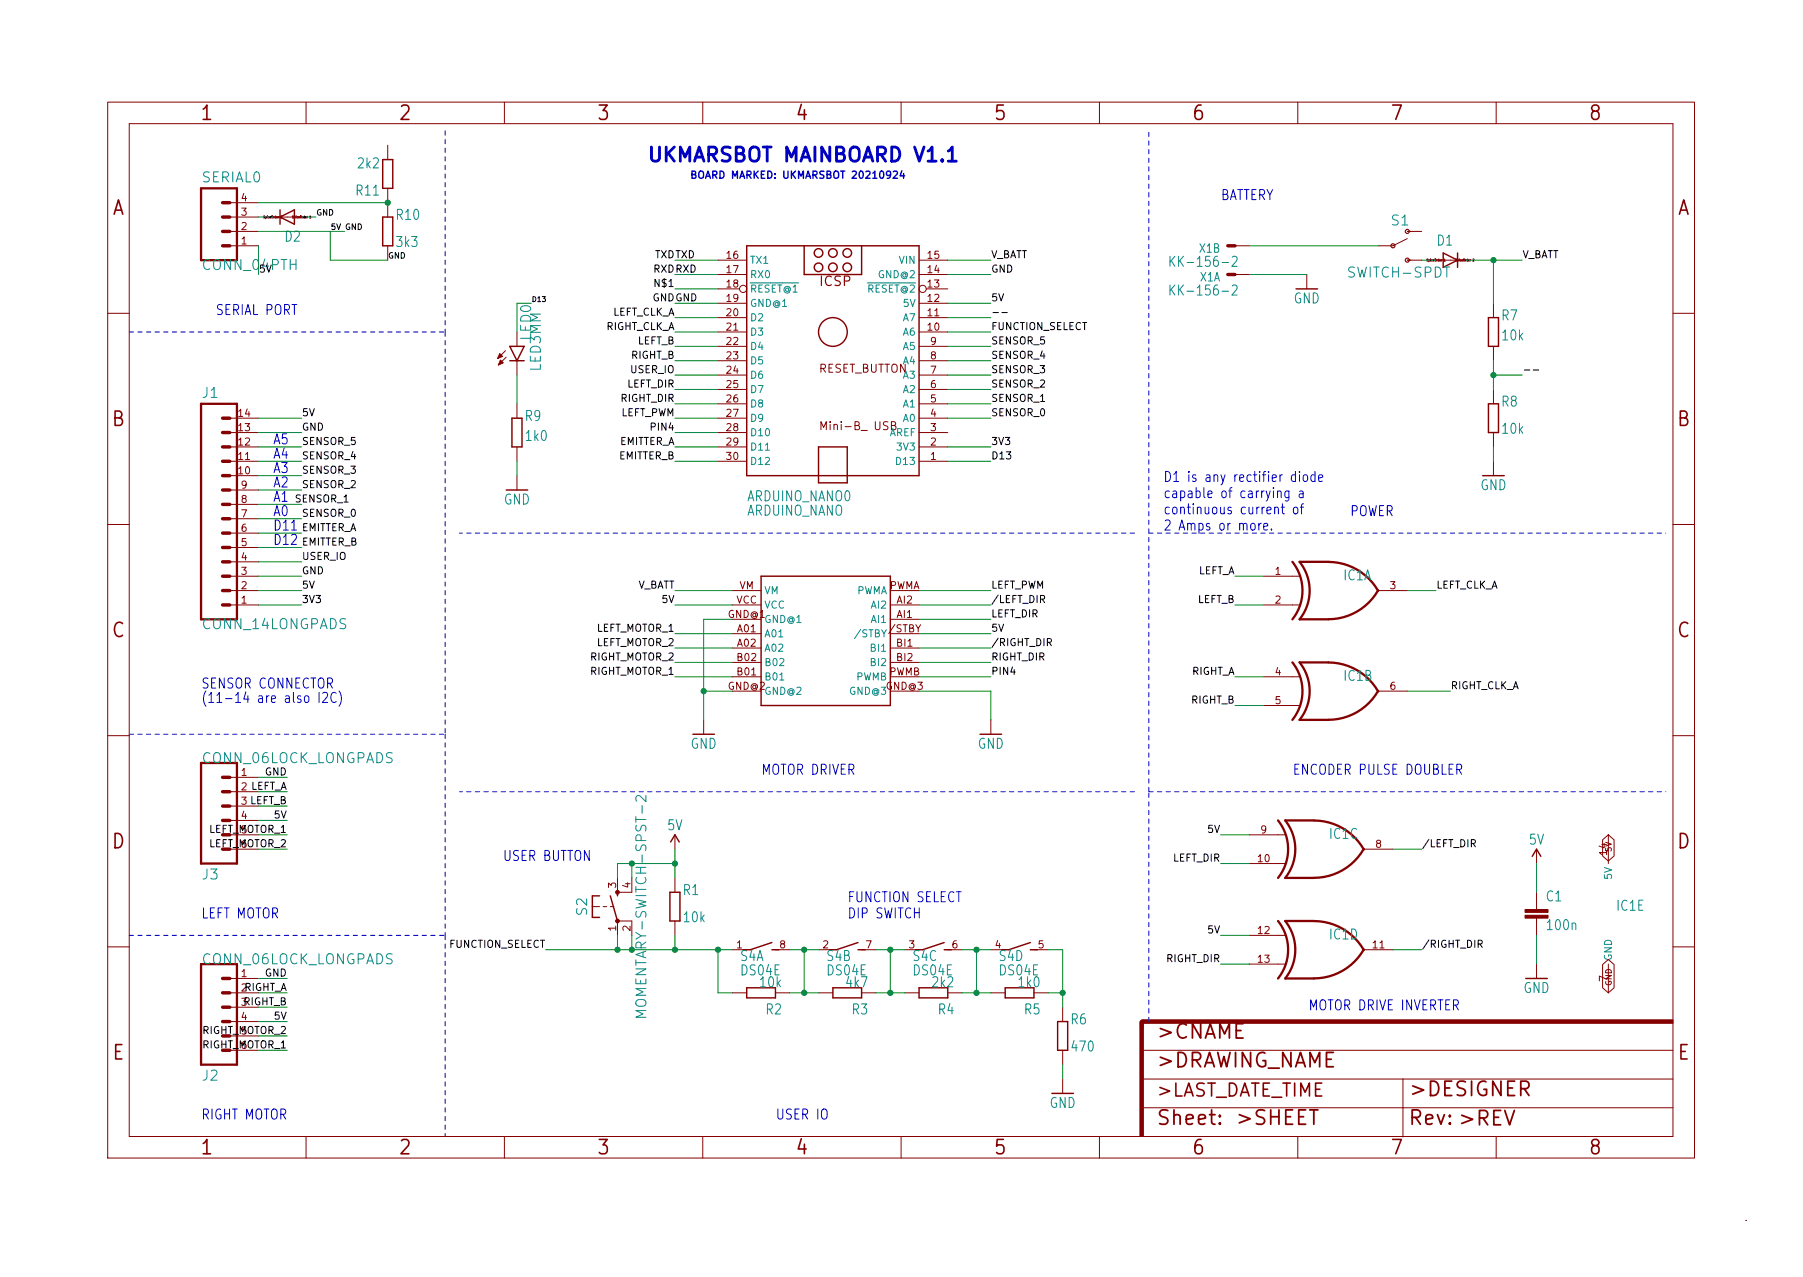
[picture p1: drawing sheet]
<svg xmlns="http://www.w3.org/2000/svg" width="319mm" height="226mm" viewBox="0 0 319 226" stroke-linecap="round" stroke-linejoin="round" font-family="sans-serif">
<g fill="none" stroke="#840000" stroke-width=".18">
<path d="M19 18.1h280.7v186.6h-280.7zM54.1 18.1v3.8M89.2 18.1v3.8M124.3 18.1v3.8M159.4 18.1v3.8M194.5 18.1v3.8M229.6 18.1v3.8M264.6 18.1v3.8M22.9 21.9h273v179h-273zM40.6 38.4h5.1M40.6 35.8h5.1M48.3 38.4h5"/>
<path d="M49.7 38.2l.2 .1-.2 .3h.2M54.8 38.3l.1-.1v.4M54.8 38.6h.2M68.6 25.7v2.5M68.6 33.3v5.1M19 55.4h3.9M40.6 43.5h5.1M40.6 40.9h5.1M68.6 43.5v2.5M91.4 58.7v2.5M127 46h5.1M127 48.5h5.1"/>
<path d="M127 58.7h5.1M127 56.2h5.1M127 53.6h5.1M127 51.1h3.8M162.6 46h5M162.6 48.5h5M162.6 58.7h5M162.6 56.2h5M162.6 53.6h5M163.8 51.1h3.8M218.4 43.5h2.6M218.4 48.5h2.6"/>
<path d="M231.1 48.5v2.6M248.9 46h2.6M248.9 42.2l-2.5 1.3h-2.6M248.9 40.9h2.6M254 46h5.1M255.4 45.9l.1-.1v.4M255.4 46.2h.2M260.5 45.8l.2 .1-.2 .3h.2M264.2 53.6v2.6M295.9 55.4h3.8M40.6 79h5.1M40.6 73.9h5.1"/>
<path d="M40.6 76.5h5.1M89.4 62l-1.4 1.4M89.5 63.1l-1.4 1.4M91.4 63.8v2.5M91.4 71.4v2.5M91.4 79v2.6M127 79h5.1M127 61.2h5.1M127 63.8h5.1M127 66.3h5.1M127 68.9h5.1M127 71.4h5.1"/>
<path d="M127 73.9h5.1M127 76.5h5.1M145.2 76v-1.4l.5 1 .5-1v1.4M157.7 75.2h.4l.2-.1 .1-.3-.1-.2h-.6v1.4h.5l.3-.3a.37 .37 0 0 0-.4-.5M162.6 79h5M162.6 61.2h5M162.6 63.8h5M162.6 66.3h5M162.6 68.9h5M162.6 71.4h5M162.6 73.9h5M162.6 76.5h5"/>
<path d="M264.2 61.2v2.6M264.2 68.9v2.5M264.2 76.5v2.5M19 92.7h3.9M40.6 81.6h5.1M40.6 84.1h5.1M40.6 99.3h5.1M40.6 96.8h5.1M40.6 94.3h5.1M40.6 91.7h5.1M40.6 89.2h5.1M40.6 86.6h5.1"/>
<path d="M91.4 84.1v2.5M127 81.6h5.1M162.6 81.6h5M264.2 81.6v2.5M295.9 92.7h3.8M40.6 107h5.1M40.6 104.4h5.1M40.6 101.9h5.1M129.5 112h5.1M129.5 114.6h5.1M129.5 109.5h5.1M129.5 107h5.1"/>
<path d="M129.5 119.7h5.1M129.5 117.1h5.1M129.5 104.4h5.1M157.5 112h5.1M157.5 114.6h5.1M157.5 109.5h5.1M157.5 107h5.1M157.5 119.7h5.1M157.5 117.1h5.1M157.5 104.4h5.1M223.5 107h6.4M223.5 119.7h6.4"/>
<path d="M223.5 101.9h6.4M243.8 104.4h5.1M19 130.1h3.9M40.6 137.4h5.1M40.6 140h5.1M124.5 127.3v2.5M129.5 122.2h5.1M157.5 122.2h5.1M175.3 127.3v2.5M223.5 124.7h6.4M243.8 122.2h5.1M295.9 130.1h3.8"/>
<path d="M40.6 147.6h5.1M40.6 150.1h5.1M40.6 142.5h5.1M40.6 145.1h5.1M109.2 155.2v2.6h2.6M119.4 147.6v2.5M119.4 155.2v2.6M221 152.7h6.3M221 147.6h6.3M241.3 150.1h5.1M271.8 150.1v2.6M271.8 157.8v3"/>
<path d="M283.5 148.5l1-.9 1 .9v2.8l-1 .9-1-.9zM284.5 147.6v5.1M19 167.4h3.9M40.6 175.5h5.1M40.6 173h5.1M40.6 178.1h5.1M104.8 160.3h1.2M106.7 160.3h.6M107.9 160.3h.7M111.8 162.8h-2.6v2.6M119.4 162.8v2.6M129.5 167.9h2.6"/>
<path d="M129.5 175.5h2.6M137.2 167.9h2.5M137.2 175.5h2.5M144.8 167.9h2.5M144.8 175.5h2.5M152.4 167.9h2.5M152.4 175.5h2.5M160 167.9h2.6M160 175.5h2.6M167.6 167.9h2.6M167.6 175.5h2.6M175.3 167.9h2.5"/>
<path d="M175.3 175.5h2.5M182.9 167.9h2.5M182.9 175.5h2.5M188 178.1v2.5M221 170.5h6.3M221 165.4h6.3M241.3 167.9h5.1M271.8 162.3v3.1M271.8 170.5v2.5M283.5 170.5l1-.9 1 .9v4.1l-1 .9-1-.9zM284.5 170.5v5M295.9 167.4h3.8"/>
<path d="M40.6 180.6h5.1M40.6 183.2h5.1M40.6 185.7h5.1M188 185.7v2.5M188 190.8v2.5M201.9 185.7h94M201.9 190.8h94M201.9 195.9h94M248.2 190.8v10.2M54.1 200.9v3.8M89.2 200.9v3.8M124.3 200.9v3.8"/>
<path d="M159.4 200.9v3.8M194.5 200.9v3.8M229.6 200.9v3.8M264.6 200.9v3.8M308.8 215.8h.1"/>
<circle cx="131.4" cy="51.1" r=".63"/>
<circle cx="163.2" cy="51.1" r=".63"/>
</g>
<g fill="none" stroke="#840000" stroke-width=".25">
<path d="M49.5 38.4l2.6-1.3v2.5zM49.5 37.1v2.5M67.7 28.2h1.8v5.1h-1.8zM67.7 38.4h1.8v5.1h-1.8zM132.1 43.5h30.5v40.6h-30.5zM142.2 43.5v5h10.2v-5M255.3 44.7l2.5 1.3-2.5 1.3zM257.8 44.7v2.6M263.3 56.2h1.7v5h-1.7zM90.2 61.2h2.5l-1.3 2.6zM90.2 63.8h2.5M90.6 73.9h1.7v5.1h-1.7z"/>
<path d="M144.8 79h5.1v6.4h-5.1zM263.3 71.4h1.7v5.1h-1.7zM134.6 101.9h22.9v22.8h-22.9zM106 158.4h-1.2v3.8h1.2M107.9 158.4l1.3 4.4M109.2 157.8v.6M118.5 157.8h1.8v5h-1.8zM118.6 148.9l.8-1.3 .7 1.3M271 151.4l.8-1.3 .7 1.3M132.1 174.6h5.1v1.8h-5.1zM136.5 167.9h1.3M136.5 166.6l-3.8 1.3"/>
<path d="M147.3 174.6h5.1v1.8h-5.1zM151.8 166.6l-3.8 1.3M151.8 167.9h1.2M162.6 174.6h5v1.8h-5zM167 167.9h1.3M167 166.6l-3.8 1.3M177.8 174.6h5.1v1.8h-5.1zM182.2 167.9h1.3M182.2 166.6l-3.8 1.3M187.1 180.6h1.7v5.1h-1.7z"/>
<circle cx="144.8" cy="44.7" r=".76"/>
<circle cx="144.8" cy="47.3" r=".76"/>
<circle cx="147.3" cy="58.7" r="2.54"/>
<circle cx="147.3" cy="44.7" r=".76"/>
<circle cx="147.3" cy="47.3" r=".76"/>
<circle cx="149.9" cy="47.3" r=".76"/>
<circle cx="149.9" cy="44.7" r=".76"/>
</g>
<g fill="none" stroke="#840000" stroke-width=".41">
<path d="M35.6 33.3h6.3v12.7h-6.3zM35.6 71.4h6.3v38.1h-6.3zM228.6 99.3a8.1 8.1 0 0 1 0 10.2M234.9 99.3h-5a8.1 8.1 0 0 1 0 10.2h5M235 99.3a10.1 10.1 0 0 1 8.8 5.2M228.6 117.1a8.1 8.1 0 0 1 0 10.2M229.9 117.1a8.1 8.1 0 0 1 0 10.2h5M229.9 117.1h5M235 117.1a10.1 10.1 0 0 1 8.8 5.1M243.8 104.4a10.1 10.1 0 0 1-8.8 5.1M35.6 134.9h6.3v17.8h-6.3zM243.8 122.1a10.1 10.1 0 0 1-8.8 5.2"/>
<path d="M226.1 145.1a8.1 8.1 0 0 1 0 10.1M232.4 145.1h-5.1a8.1 8.1 0 0 1 0 10.1h5.1a10.2 10.2 0 0 0 8.8-5.1M232.4 145.1a10.1 10.1 0 0 1 8.8 5.1M35.6 170.5h6.3v17.7h-6.3zM226.1 162.8a8.1 8.1 0 0 1 0 10.2M232.4 162.8h-5.1a8.1 8.1 0 0 1 0 10.2h5.1a10.2 10.2 0 0 0 8.8-5.1M232.4 162.8a10.1 10.1 0 0 1 8.8 5.2"/>
</g>
<g fill="#840000" stroke="#840000" stroke-width=".18">
<path d="M269.7 161.8h4.1v.5h-4.1z"/>
<path d="M269.7 160.8h4.1v.5h-4.1z"/>
<path d="M88.4 62.5l.5 .5-.9 .4z"/>
<path d="M88.5 63.6l.5 .6-.9 .3z"/>
<path d="M201.6 180.6h.6v20.3h-.6z"/>
<path d="M201.9 180.3h94v.6h-94z"/>
<circle cx="109.2" cy="162.8" r=".33"/>
<circle cx="109.2" cy="157.8" r=".33"/>
</g>
<path d="M206.9 45.3v1.8M206.9 50.4v1.8M207.2 46.1l.6 1M207.2 51.2l.6 1M207.8 45.3l-.9 1M207.8 50.4l-.9 1M218 45.5l.2-.2h.3l.2 .2 .1 .3-.1 .3-.8 1h.9M218 50.6l.2-.2h.3l.2 .2 .1 .3-.1 .3-.8 1h.9M135.4 79.6h.7M137.9 120.2h.8M114.2 140.7v1.1l-1-1.1a.48 .48 0 0 0-.7 .3v.4l.1 .3M114.2 178.7h-1.7l1.2 .6-1.2 .6h1.7" fill="none" stroke="#008484" stroke-width=".18"/>
<g fill="none" stroke="#840000" stroke-width=".61">
<path d="M39.4 38.4h1.2M39.4 35.8h1.2M39.4 43.5h1.2M39.4 40.9h1.2M217.2 43.5h1.2M217.2 48.5h1.2M39.4 79h1.2M39.4 76.5h1.2M39.4 73.9h1.2M39.4 99.3h1.2M39.4 96.8h1.2M39.4 94.3h1.2"/>
<path d="M39.4 91.7h1.2M39.4 89.2h1.2M39.4 86.6h1.2M39.4 84.1h1.2M39.4 81.6h1.2M39.4 107h1.2M39.4 104.4h1.2M39.4 101.9h1.2M39.4 137.4h1.2M39.4 140h1.2M39.4 142.5h1.2M39.4 145.1h1.2"/>
<path d="M39.4 173h1.2M39.4 175.5h1.2M39.4 178.1h1.2M39.4 180.6h1.2M203.2 180.6h-1.3v1.3"/>
</g>
<g fill="none" stroke="#840000" stroke-width=".2">
<circle cx="246.4" cy="43.5" r=".36"/>
<circle cx="248.9" cy="46" r=".36"/>
<circle cx="248.9" cy="40.9" r=".36"/>
</g>
<path d="M175.6 55.3h1M177.2 55.3h1M269.6 65.4h1M271.2 65.4h1M184 105.9h.6l.2-.2-.1-.3-.7-.1v1.2M184.3 105.9l.5 .6M185.3 113.6l.6-.1 .1-.2-.1-.3-.6-.1v1.3M185.6 113.6l.4 .6M260.2 149.1h.7l.1-.2-.1-.3-.7-.1v1.2M260.5 149.1l.5 .6M261.5 166.9l.6-.1 .1-.1-.1-.3-.6-.2v1.3M261.8 166.9l.4 .6" fill="none" stroke="#000" stroke-width=".18"/>
<path d="M167.7 26.7l.7-.7v2.5M167.7 28.5h1.4" fill="none" stroke="#0000c2" stroke-width=".5"/>
<path d="M158 30.4l.5-.1 .2 .3-.8 .9h.8M159.5 30.2l-.3 .9h.8M159.8 30.7v.8" fill="none" stroke="#0000c2" stroke-width=".25"/>
<g fill="none" stroke="#0000c2" stroke-width=".18">
<path d="M221.4 92.6a.39 .39 0 0 1 .6 .3l-.1 .6a.39 .39 0 0 1-.4 .2 .39 .39 0 0 1-.3-.3v-.5zM222.7 92.5v1.2M223.1 92.5l-.3 .1-.1 .3M223.5 93.1l.7-.1v-.4l-.5-.1-.2 .3 .1 .8h.6M224.9 93.5v.2M226 87a.37 .37 0 0 1 .5-.1l.1 1.1M226.6 89.7h.6M226.8 89.1v1.5l.1 .2 .3 .1M228 86.8v1.4a.4 .4 0 0 1-.7 .3M228 86.9l-.4-.1-.3 .3v.6l.1 .2h.6M228.9 89.8a.39 .39 0 0 1 .7 .2l-.1 .7a.39 .39 0 0 1-.4 .2 .39 .39 0 0 1-.3-.4v-.5zM229.1 84l-.4-.1-.3 .4v.5l.2 .2h.5"/>
<path d="M229.1 83.4v1.7M229.9 83.4v.1M229.9 86.9h.5l.1 1.1M229.9 83.9v1.2M230 89.7h.6M230.5 87.2l-.5 .1a.37 .37 0 0 0-.2 .4 .37 .37 0 0 0 .2 .3l.5-.1M230.6 89.1l-.3 .1-.1 .1v1.6M230.6 84a.39 .39 0 0 1 .7 .3l-.1 .7a.39 .39 0 0 1-.4 .1 .39 .39 0 0 1-.3-.3v-.5zM232.6 84l-.4-.1-.3 .4v.5l.1 .2h.6M232.6 83.4v1.7M233.2 84.5l.8-.1-.1-.4-.4-.1-.3 .3 .1 .8h.6M56.4 122.4v1.8"/>
<path d="M57.1 122.6l.2-.2h.4l.2 .2v.3v.3l-.9 1h.9M59.5 122.6l-.1-.1a.51 .51 0 0 0-.8 .3l-.1 .6a.68 .68 0 0 0 .7 .8l.3-.2M60 122.2a2.31 2.31 0 0 1 0 2.7M257.7 136h.7l.1-.3-.1-.5-.7-.1v1.8M258 136l.5 .9"/>
</g>
<g fill="none" stroke="#0000c2" stroke-width=".18" stroke-dasharray=".8 .8">
<path d="M78.7 23.1v35.6M22.9 58.7h55.8M78.7 58.7v71.1M200.7 94.3h-119.4M203.2 94.3v-71.2M203.2 94.3h91.4M22.9 129.8h55.8M78.7 129.8v35.6M200.7 140h-119.4M203.2 140v-45.7M203.2 140h91.4M22.9 165.4h55.8"/>
<path d="M78.7 165.4v35.5M203.2 180.6v-40.6"/>
</g>
<g fill="none" stroke="#008400" stroke-width=".18">
<path d="M45.7 38.4h2.6M45.7 35.8h22.9M53.3 38.4h2.6M45.7 40.9h15.3M45.7 43.5v5M58.4 40.9v5.1h10.2M91.4 53.6v5.1M119.4 46h7.6M119.4 48.5h7.6M119.4 58.7h7.6M119.4 51.1h7.6M119.4 56.2h7.6"/>
<path d="M119.4 53.6h7.6M167.6 46h7.7M167.6 48.5h7.7M167.6 58.7h7.7M167.6 56.2h7.7M167.6 53.6h7.7M221 48.5h10.1M221 43.5h22.8M251.5 46h2.5M259.1 46h10.1M264.2 46v7.6M45.7 73.9h7.6"/>
<path d="M45.7 76.5h7.6M45.7 79h7.6M91.4 66.3v5.1M119.4 73.9h7.6M119.4 76.5h7.6M119.4 79h7.6M119.4 66.3h7.6M119.4 71.4h7.6M119.4 63.8h7.6M119.4 68.9h7.6M119.4 61.2h7.6M167.6 73.9h7.7"/>
<path d="M167.6 79h7.7M167.6 66.3h7.7M167.6 71.4h7.7M167.6 63.8h7.7M167.6 68.9h7.7M167.6 61.2h7.7M264.2 66.3h5M264.2 63.8v5.1M264.2 79v2.6M45.7 86.6h7.6M45.7 81.6h7.6M45.7 84.1h7.6"/>
<path d="M45.7 96.8h7.6M45.7 99.3h7.6M45.7 94.3h7.6M45.7 91.7h7.6M45.7 89.2h7.6M91.4 81.6v2.5M119.4 81.6h7.6M167.6 81.6h7.7M45.7 107h7.6M45.7 104.4h7.6M45.7 101.9h7.6M119.4 107h10.1"/>
<path d="M119.4 104.4h10.1M119.4 112h10.1M119.4 119.7h10.1M119.4 114.6h10.1M119.4 117.1h10.1M129.5 109.5h-5v17.8M162.6 107h12.7M162.6 104.4h12.7M162.6 112h12.7M162.6 119.7h12.7M162.6 114.6h12.7M162.6 117.1h12.7"/>
<path d="M162.6 109.5h12.7M218.4 107h5.1M218.4 101.9h5.1M218.4 119.7h5.1M248.9 104.4h5.1M45.7 137.4h5.1M45.7 140h5.1M124.5 122.2h5M162.6 122.2h12.7v5.1M218.4 124.7h5.1M248.9 122.2h7.6M45.7 145.1h5.1"/>
<path d="M45.7 142.5h5.1M45.7 147.6h5.1M45.7 150.1h5.1M119.4 150.1v5.1M119.4 152.7h-10.2v2.5M215.9 147.6h5.1M215.9 152.7h5.1M246.4 150.1h5.1M271.8 152.7v5.1M45.7 175.5h5.1M45.7 173h5.1M45.7 178.1h5.1"/>
<path d="M96.5 167.9h33M109.2 165.4v2.5M119.4 165.4v2.5M127 167.9v7.6h2.5M139.7 167.9h5.1M139.7 175.5h5.1M142.2 167.9v7.6M154.9 167.9h5.1M154.9 175.5h5.1M157.5 167.9v7.6M170.2 167.9h5.1M170.2 175.5h5.1"/>
<path d="M172.7 167.9v7.6M185.4 167.9h2.6v10.2M185.4 175.5h2.6M215.9 170.5h5.1M215.9 165.4h5.1M246.4 167.9h5.1M271.8 165.4v5.1M45.7 180.6h5.1M45.7 185.7h5.1M45.7 183.2h5.1M188 188.2v2.6"/>
</g>
<g fill="#008400" stroke="#008400" stroke-width=".18">
<circle cx="157.5" cy="175.5" r=".46"/>
<circle cx="157.5" cy="167.9" r=".46"/>
<circle cx="172.7" cy="175.5" r=".46"/>
<circle cx="172.7" cy="167.9" r=".46"/>
<circle cx="188" cy="175.5" r=".46"/>
<circle cx="264.2" cy="46" r=".46"/>
<circle cx="264.2" cy="66.3" r=".46"/>
<circle cx="142.2" cy="175.5" r=".46"/>
<circle cx="142.2" cy="167.9" r=".46"/>
<circle cx="124.5" cy="122.2" r=".46"/>
<circle cx="119.4" cy="152.7" r=".46"/>
<circle cx="111.8" cy="152.7" r=".46"/>
<circle cx="119.4" cy="167.9" r=".46"/>
<circle cx="127" cy="167.9" r=".46"/>
<circle cx="111.8" cy="167.9" r=".46"/>
<circle cx="68.6" cy="35.8" r=".46"/>
<circle cx="109.2" cy="167.9" r=".46"/>
</g>
<g font-size="3.5" fill="#840000">
<text x="35.7" y="21.2">1</text>
<text x="70.8" y="21.2">2</text>
<text x="105.9" y="21.2">3</text>
<text x="141" y="21.2">4</text>
<text x="176" y="21.2">5</text>
<text x="211.1" y="21.2">6</text>
<text x="246.2" y="21.2">7</text>
<text x="281.3" y="21.2">8</text>
<text x="19.8" y="38">A</text>
<text x="296.7" y="38">A</text>
<text x="19.8" y="75.3">B</text>
<text x="296.7" y="75.3">B</text>
<text x="19.8" y="112.7">C</text>
<text x="296.7" y="112.7">C</text>
<text x="19.8" y="150">D</text>
<text x="296.7" y="150">D</text>
<text x="205" y="183.7">&gt;CNAME</text>
<text x="19.9" y="187.3">E</text>
<text x="204.6" y="188.7">&gt;DRAWING_NAME</text>
<text x="296.8" y="187.3">E</text>
<text x="249.8" y="193.8">&gt;DESIGNER</text>
<text x="205.1" y="198.9">Sheet:</text>
<text x="219" y="198.9">&gt;SHEET</text>
<text x="249.3" y="198.9">Rev: &gt;REV</text>
<text x="35.7" y="204.1">1</text>
<text x="70.8" y="204.1">2</text>
<text x="105.9" y="204.1">3</text>
<text x="141" y="204.1">4</text>
<text x="176" y="204.1">5</text>
<text x="211.1" y="204.1">6</text>
<text x="246.2" y="204.1">7</text>
<text x="281.3" y="204.1">8</text>
</g>
<text font-size="3.5" fill="#0000c2" x="114.3" y="28.6">UKMARSBOT MAINBOARD V1.1</text>
<text font-size="3.2" fill="#840000" x="204.4" y="193.9">&gt;LAST_DATE_TIME</text>
<g font-size="2.5" fill="#008484">
<text x="63.4" y="29.8">2k2</text>
<text x="35.7" y="32.2">SERIAL0</text>
<text x="63.1" y="34.6">R11</text>
<text x="70.2" y="38.9">R10</text>
<text x="246.1" y="39.9">S1</text>
<text x="36" y="47.7">CONN_04PTH</text>
<text x="50.4" y="42.7">D2</text>
<text x="70.2" y="43.7">3k3</text>
<text x="208.3" y="47.2">KK-156-2</text>
<text x="254.2" y="43.4">D1</text>
<text x="208.3" y="52.3">KK-156-2</text>
<text x="228.8" y="53.7">GND</text>
<text x="238.8" y="49.1">SWITCH-SPDT</text>
<text x="265.7" y="56.7">R7</text>
<text x="95.7" y="65.6" transform="rotate(-90 95.7 65.6)">LED3MM</text>
<text x="265.8" y="60.2">10k</text>
<text x="35.8" y="70.3">J1</text>
<text x="265.7" y="71.9">R8</text>
<text x="92.9" y="74.4">R9</text>
<text x="93.1" y="78">1k0</text>
<text x="265.8" y="76.7">10k</text>
<text x="89.1" y="89.2">GND</text>
<text x="132.2" y="88.6">ARDUINO_NANO0</text>
<text x="261.8" y="86.7">GND</text>
<text x="132.1" y="91.2">ARDUINO_NANO</text>
<text x="237.7" y="102.6">IC1A</text>
<text x="35.9" y="111.2">CONN_14LONGPADS</text>
<text x="237.8" y="120.4">IC1B</text>
<text x="35.8" y="134.9">CONN_06LOCK_LONGPADS</text>
<text x="122.1" y="132.4">GND</text>
<text x="172.9" y="132.4">GND</text>
<text x="118.1" y="146.8">5V</text>
<text x="235.2" y="148.3">IC1C</text>
<text x="270.5" y="149.3">5V</text>
<text x="35.8" y="155.5">J3</text>
<text x="103.9" y="161.8" transform="rotate(-90 103.9 161.8)">S2</text>
<text x="120.9" y="158.3">R1</text>
<text x="273.5" y="159.4">C1</text>
<text x="286" y="161">IC1E</text>
<text x="121" y="163.1">10k</text>
<text x="235.2" y="166.1">IC1D</text>
<text x="273.8" y="164.5">100n</text>
<text x="35.8" y="170.5">CONN_06LOCK_LONGPADS</text>
<text x="130.9" y="169.9">S4A</text>
<text x="131.2" y="172.5">DS04E</text>
<text x="146.3" y="169.9">S4B</text>
<text x="146.4" y="172.5">DS04E</text>
<text x="161.5" y="169.9">S4C</text>
<text x="161.6" y="172.5">DS04E</text>
<text x="176.8" y="169.9">S4D</text>
<text x="176.9" y="172.5">DS04E</text>
<text x="134.5" y="174.6">10k</text>
<text x="135.5" y="179.4">R2</text>
<text x="149.8" y="174.6">4k7</text>
<text x="150.8" y="179.4">R3</text>
<text x="165" y="174.6">2k2</text>
<text x="166" y="179.4">R4</text>
<text x="180.2" y="174.6">1k0</text>
<text x="181.2" y="179.4">R5</text>
<text x="269.4" y="175.6">GND</text>
<text x="189.5" y="181.1">R6</text>
<text x="189.7" y="185.9">470</text>
<text x="35.8" y="191.1">J2</text>
<text x="185.6" y="195.9">GND</text>
</g>
<g font-size="2.5" fill="#0000c2">
<text x="215.9" y="35.4">BATTERY</text>
<text x="38.1" y="55.7">SERIAL PORT</text>
<text x="48.3" y="78.6">A5</text>
<text x="48.3" y="81.1">A4</text>
<text x="48.3" y="83.6">A3</text>
<text x="48.3" y="86.2">A2</text>
<text x="48.3" y="88.7">A1</text>
<text x="205.7" y="85.2">D1 is any rectifier diode</text>
<text x="205.7" y="88.1">capable of carrying a</text>
<text x="48.3" y="91.3">A0</text>
<text x="48.3" y="93.8">D11</text>
<text x="205.7" y="90.9">continuous current of</text>
<text x="205.7" y="93.8">2 Amps or more.</text>
<text x="238.8" y="91.3">POWER</text>
<text x="48.3" y="96.3">D12</text>
<text x="35.6" y="121.7">SENSOR CONNECTOR</text>
<text x="35.6" y="124.3">(11-14 are also I2C)</text>
<text x="134.6" y="137">MOTOR DRIVER</text>
<text x="228.6" y="137">ENCODER PULSE DOUBLER</text>
<text x="88.9" y="152.2">USER BUTTON</text>
<text x="149.9" y="159.5">FUNCTION SELECT</text>
<text x="35.6" y="162.4">LEFT MOTOR</text>
<text x="149.9" y="162.4">DIP SWITCH</text>
<text x="231.4" y="178.6">MOTOR DRIVE INVERTER</text>
<text x="35.6" y="197.9">RIGHT MOTOR</text>
<text x="137.2" y="197.9">USER IO</text>
</g>
<g font-size="2.5" fill="#008400">
<text x="93.9" y="60.1" transform="rotate(-90 93.9 60.1)">LED0</text>
<text x="114.3" y="178.5" transform="rotate(-90 114.3 178.5)">MOMENTARY-SWITCH-SPST-2</text>
</g>
<text font-size="2.3" fill="#840000" x="145" y="50.6">ICSP</text>
<g font-size="2.1" fill="#008484">
<text x="212.2" y="44.7">X1B</text>
<text x="212.3" y="49.8">X1A</text>
</g>
<g font-size="2" fill="#840000">
<text x="144.7" y="65.9">RESET_BUTTON</text>
<text x="145.9" y="76">Mini-B_ USB</text>
</g>
<g font-size="1.8" fill="#840000">
<text x="42.7" y="35.6">4</text>
<text x="42.7" y="40.7">2</text>
<text x="42.7" y="38.1">3</text>
<text x="42.7" y="43.2">1</text>
<text x="128.6" y="45.7">16</text>
<text x="164.1" y="45.7">15</text>
<text x="128.6" y="48.3">17</text>
<text x="128.6" y="50.8">18</text>
<text x="128.6" y="53.4">19</text>
<text x="164.1" y="53.4">12</text>
<text x="164.1" y="50.8">13</text>
<text x="164.1" y="48.3">14</text>
<text x="128.6" y="55.9">20</text>
<text x="128.6" y="58.4">21</text>
<text x="164.1" y="58.4">10</text>
<text x="164.1" y="55.9">11</text>
<text x="128.6" y="61">22</text>
<text x="128.6" y="63.5">23</text>
<text x="164.6" y="63.5">8</text>
<text x="164.6" y="61">9</text>
<text x="128.6" y="66.1">24</text>
<text x="128.6" y="68.6">25</text>
<text x="128.6" y="71.1">26</text>
<text x="164.6" y="71.1">5</text>
<text x="164.6" y="68.6">6</text>
<text x="164.6" y="66.1">7</text>
<text x="42.2" y="76.2">13</text>
<text x="42.2" y="73.7">14</text>
<text x="128.6" y="73.7">27</text>
<text x="128.6" y="76.2">28</text>
<text x="164.6" y="76.2">3</text>
<text x="164.6" y="73.7">4</text>
<text x="42.2" y="83.8">10</text>
<text x="42.2" y="81.3">11</text>
<text x="42.2" y="78.8">12</text>
<text x="128.6" y="78.8">29</text>
<text x="128.6" y="81.3">30</text>
<text x="164.6" y="81.3">1</text>
<text x="164.6" y="78.8">2</text>
<text x="42.7" y="88.9">8</text>
<text x="42.7" y="86.4">9</text>
<text x="42.7" y="94">6</text>
<text x="42.7" y="91.5">7</text>
<text x="42.7" y="101.6">3</text>
<text x="42.7" y="99.1">4</text>
<text x="42.7" y="96.5">5</text>
<text x="225.6" y="101.6">1</text>
<text x="42.7" y="106.7">1</text>
<text x="42.7" y="104.2">2</text>
<text x="130.2" y="106.7">VCC</text>
<text x="130.8" y="104.2">VM</text>
<text x="157.2" y="104.2">PWMA</text>
<text x="158.6" y="106.7">AI2</text>
<text x="225.6" y="106.7">2</text>
<text x="245.9" y="104.2">3</text>
<text x="128.8" y="109.2">GND@1</text>
<text x="130.5" y="111.8">A01</text>
<text x="157.4" y="111.8">/STBY</text>
<text x="158.6" y="109.2">AI1</text>
<text x="130.5" y="114.3">A02</text>
<text x="130.5" y="119.4">B01</text>
<text x="130.5" y="116.9">B02</text>
<text x="157.2" y="119.4">PWMB</text>
<text x="158.6" y="114.3">BI1</text>
<text x="158.6" y="116.9">BI2</text>
<text x="225.6" y="119.4">4</text>
<text x="128.8" y="121.9">GND@2</text>
<text x="156.7" y="121.9">GND@3</text>
<text x="225.6" y="124.5">5</text>
<text x="245.9" y="121.9">6</text>
<text x="42.7" y="137.2">1</text>
<text x="42.7" y="144.8">4</text>
<text x="223" y="147.3">9</text>
<text x="243.3" y="149.9">8</text>
<text x="222.5" y="152.4">10</text>
<text x="284.2" y="151.1" transform="rotate(-90 284.2 151.1)">14</text>
<text x="109" y="157" transform="rotate(-90 109 157)">3</text>
<text x="111.5" y="157" transform="rotate(-90 111.5 157)">4</text>
<text x="109" y="164.6" transform="rotate(-90 109 164.6)">1</text>
<text x="111.5" y="164.6" transform="rotate(-90 111.5 164.6)">2</text>
<text x="130.3" y="167.7">1</text>
<text x="137.9" y="167.7">8</text>
<text x="145.6" y="167.7">2</text>
<text x="153.2" y="167.7">7</text>
<text x="160.8" y="167.7">3</text>
<text x="168.4" y="167.7">6</text>
<text x="176" y="167.7">4</text>
<text x="183.7" y="167.7">5</text>
<text x="222.5" y="165.1">12</text>
<text x="242.9" y="167.7">11</text>
<text x="42.7" y="172.7">1</text>
<text x="222.5" y="170.2">13</text>
<text x="284.2" y="173.5" transform="rotate(-90 284.2 173.5)">7</text>
<text x="42.7" y="180.4">4</text>
</g>
<text font-size="1.8" fill="#0000c2" x="121.9" y="31.6">BOARD MARKED: UKMARSBOT 20210924</text>
<g font-size="1.8">
<text x="115.8" y="45.6">TXDTXD</text>
<text x="175.3" y="45.6">V_BATT</text>
<text x="269.2" y="45.6">V_BATT</text>
<text x="45.7" y="48.2">5V</text>
<text x="115.4" y="53.3">GNDGND</text>
<text x="115.6" y="48.2">RXDRXD</text>
<text x="116.1" y="50.7">N$1</text>
<text x="175.3" y="48.2">GND</text>
<text x="175.3" y="53.3">5V</text>
<text x="107" y="58.3">RIGHT_CLK_A</text>
<text x="108.1" y="55.8">LEFT_CLK_A</text>
<text x="175.3" y="58.3">FUNCTION_SELECT</text>
<text x="111.6" y="66">USER_IO</text>
<text x="111.6" y="63.4">RIGHT_B</text>
<text x="112.7" y="60.9">LEFT_B</text>
<text x="175.3" y="63.4">SENSOR_4</text>
<text x="175.3" y="66">SENSOR_3</text>
<text x="175.3" y="60.9">SENSOR_5</text>
<text x="109.8" y="71">RIGHT_DIR</text>
<text x="110.9" y="68.5">LEFT_DIR</text>
<text x="175.3" y="68.5">SENSOR_2</text>
<text x="175.3" y="71">SENSOR_1</text>
<text x="53.3" y="76.1">GND</text>
<text x="53.3" y="73.6">5V</text>
<text x="109.7" y="73.6">LEFT_PWM</text>
<text x="115.4" y="76.1">PIN4</text>
<text x="175.3" y="73.6">SENSOR_0</text>
<text x="53.3" y="81.2">SENSOR_4</text>
<text x="53.3" y="78.7">SENSOR_5</text>
<text x="53.3" y="83.7">SENSOR_3</text>
<text x="109.4" y="81.2">EMITTER_B</text>
<text x="109.4" y="78.7">EMITTER_A</text>
<text x="175.3" y="81.2">D13</text>
<text x="175.3" y="78.7">3V3</text>
<text x="52.1" y="88.8">SENSOR_1</text>
<text x="53.3" y="86.3">SENSOR_2</text>
<text x="53.3" y="93.9">EMITTER_A</text>
<text x="53.3" y="91.4">SENSOR_0</text>
<text x="53.3" y="99">USER_IO</text>
<text x="53.3" y="96.4">EMITTER_B</text>
<text x="53.3" y="101.5">GND</text>
<text x="211.8" y="101.5">LEFT_A</text>
<text x="53.3" y="106.6">3V3</text>
<text x="53.3" y="104.1">5V</text>
<text x="112.5" y="104.1">V_BATT</text>
<text x="117.2" y="106.6">5V</text>
<text x="175.3" y="104.1">LEFT_PWM</text>
<text x="175.3" y="106.6">/LEFT_DIR</text>
<text x="211.8" y="106.6">LEFT_B</text>
<text x="254" y="104.1">LEFT_CLK_A</text>
<text x="105.4" y="111.7">LEFT_MOTOR_1</text>
<text x="175.3" y="109.1">LEFT_DIR</text>
<text x="175.3" y="111.7">5V</text>
<text x="104.3" y="116.8">RIGHT_MOTOR_2</text>
<text x="104.3" y="119.3">RIGHT_MOTOR_1</text>
<text x="105.4" y="114.2">LEFT_MOTOR_2</text>
<text x="175.3" y="114.2">/RIGHT_DIR</text>
<text x="175.3" y="116.8">RIGHT_DIR</text>
<text x="175.3" y="119.3">PIN4</text>
<text x="210.7" y="119.3">RIGHT_A</text>
<text x="210.7" y="124.4">RIGHT_B</text>
<text x="256.5" y="121.8">RIGHT_CLK_A</text>
<text x="46.9" y="137.1">GND</text>
<text x="42.7" y="139.7">2 LEFT_A</text>
<text x="42.7" y="142.3">3 LEFT_B</text>
<text x="36.8" y="147.2">LEFT_MOTOR_1</text>
<text x="36.8" y="149.8">LEFT_MOTOR_2</text>
<text x="42.7" y="147.3">5</text>
<text x="42.7" y="149.9">6</text>
<text x="48.6" y="144.7">5V</text>
<text x="213.7" y="147.2">5V</text>
<text x="251.5" y="149.8">/LEFT_DIR</text>
<text x="207.4" y="152.3">LEFT_DIR</text>
<text x="79.4" y="167.6">FUNCTION_SELECT</text>
<text x="213.7" y="165">5V</text>
<text x="251.5" y="167.6">/RIGHT_DIR</text>
<text x="46.9" y="172.6">GND</text>
<text x="206.4" y="170.1">RIGHT_DIR</text>
<text x="42.7" y="175.3">2RIGHT_A</text>
<text x="42.7" y="177.8">3RIGHT_B</text>
<text x="35.8" y="182.8">RIGHT_MOTOR_2</text>
<text x="35.8" y="185.3">RIGHT_MOTOR_1</text>
<text x="42.7" y="182.9">5</text>
<text x="42.7" y="185.4">6</text>
<text x="48.6" y="180.3">5V</text>
</g>
<g font-size="1.8" fill="#008484">
<text x="132.6" y="46.6">TX1</text>
<text x="159.1" y="46.6">VIN</text>
<text x="132.6" y="49.2">RX0</text>
<text x="132.6" y="51.7">~{RESET@1}</text>
<text x="152.1" y="51.7">~{RESET@2}</text>
<text x="155.4" y="49.2">GND@2</text>
<text x="132.6" y="54.3">GND@1</text>
<text x="132.6" y="56.8">D2</text>
<text x="132.6" y="59.3">D3</text>
<text x="159.8" y="59.3">A6</text>
<text x="159.8" y="56.8">A7</text>
<text x="159.9" y="54.3">5V</text>
<text x="132.6" y="61.9">D4</text>
<text x="132.6" y="64.4">D5</text>
<text x="159.8" y="64.4">A4</text>
<text x="159.8" y="61.9">A5</text>
<text x="132.6" y="67">D6</text>
<text x="132.6" y="69.5">D7</text>
<text x="159.8" y="69.5">A2</text>
<text x="159.8" y="67">A3</text>
<text x="132.6" y="72">D8</text>
<text x="132.6" y="74.6">D9</text>
<text x="132.6" y="77.1">D10</text>
<text x="157.2" y="77.1">AREF</text>
<text x="159.8" y="74.6">A0</text>
<text x="159.8" y="72">A1</text>
<text x="132.6" y="79.7">D11</text>
<text x="132.6" y="82.2">D12</text>
<text x="158.8" y="82.2">D13</text>
<text x="158.9" y="79.7">3V3</text>
<text x="135.1" y="107.6">VCC</text>
<text x="135.1" y="105.1">VM</text>
<text x="151.4" y="105.1">PWMA</text>
<text x="154.2" y="107.6">AI2</text>
<text x="135.1" y="112.7">A01</text>
<text x="135.1" y="110.1">GND@1</text>
<text x="151.8" y="112.7">/STBY</text>
<text x="154.2" y="110.1">AI1</text>
<text x="135.1" y="115.2">A02</text>
<text x="135.1" y="117.8">B02</text>
<text x="154.2" y="115.2">BI1</text>
<text x="154.2" y="117.8">BI2</text>
<text x="135.1" y="120.3">B01</text>
<text x="135.1" y="122.8">GND@2</text>
<text x="150.3" y="122.8">GND@3</text>
<text x="151.4" y="120.3">PWMB</text>
<text x="285.1" y="155.3" transform="rotate(-90 285.1 155.3)">5V</text>
<text x="285.1" y="169.9" transform="rotate(-90 285.1 169.9)">GND</text>
</g>
<g font-size="1.4">
<text x="55.9" y="38.1">GND</text>
<text x="58.4" y="40.6">5V GND</text>
<text x="68.6" y="45.7">GND</text>
</g>
<g font-size="1.4" fill="#840000">
<text x="285.1" y="150.5" transform="rotate(-90 285.1 150.5)">5V</text>
<text x="285.1" y="174.4" transform="rotate(-90 285.1 174.4)">GND</text>
</g>
<text font-size="1.2" x="94" y="53.4">D13</text>
<g font-size=".6" fill="#840000">
<text x="46.8" y="38.6">SpiceOrder 2</text>
<text x="51.8" y="38.6">SpiceOrder 1</text>
<text x="252.5" y="46.2">SpiceOrder 1</text>
<text x="257.6" y="46.2">SpiceOrder 2</text>
</g>
</svg>
